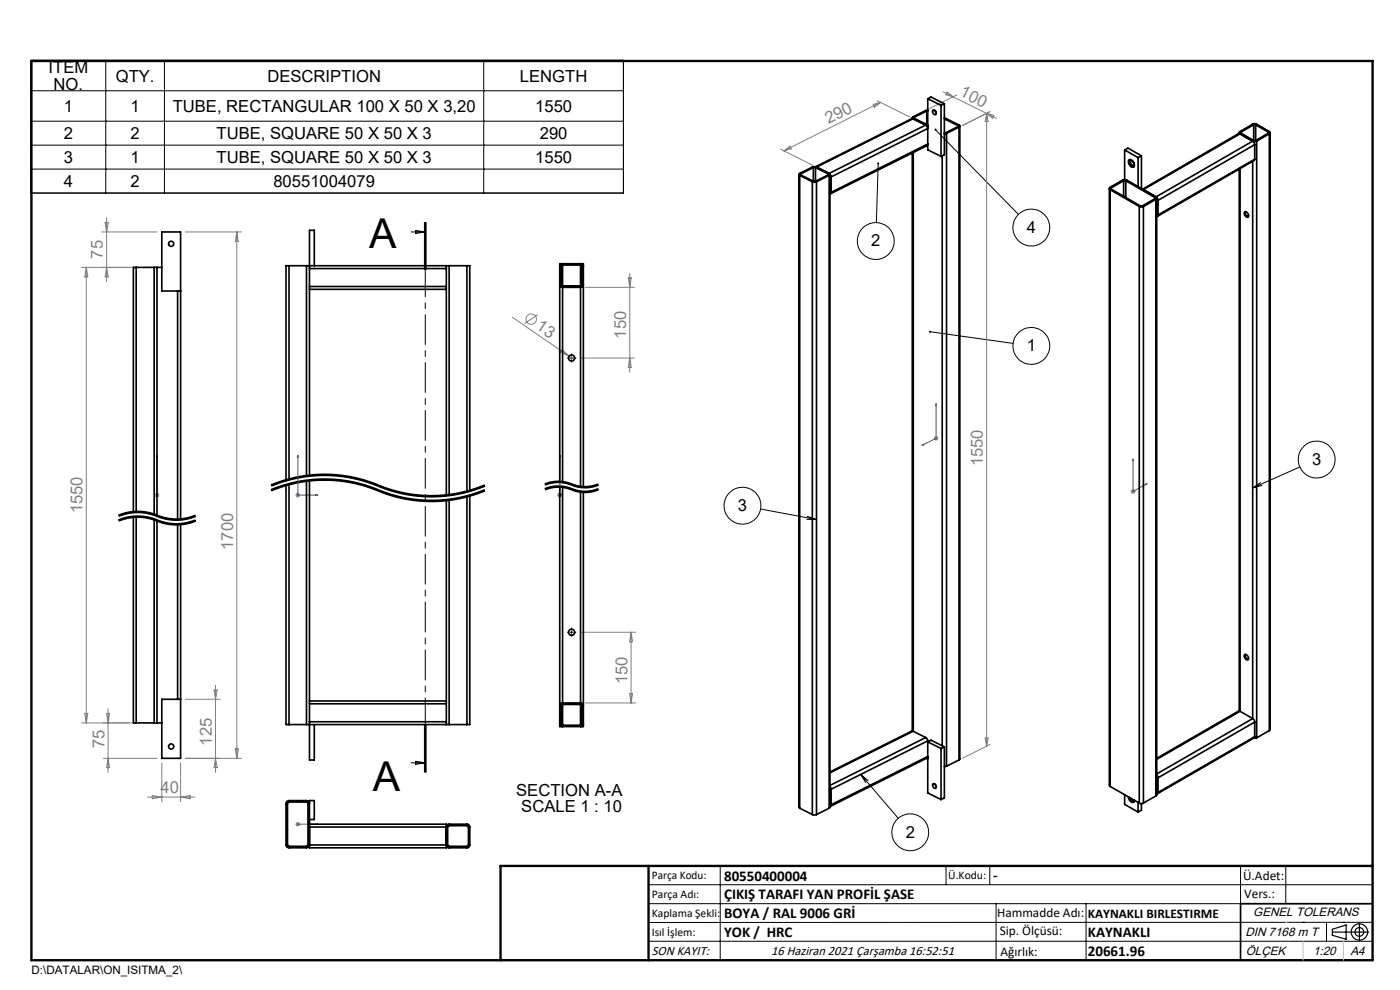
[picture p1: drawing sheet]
<svg xmlns="http://www.w3.org/2000/svg" width="297mm" height="210mm" viewBox="0 0 297 210" stroke-linecap="round" stroke-linejoin="round" font-family="sans-serif">
<g fill="none" stroke="#808080" stroke-width=".21">
<path d="M200.1 19.5l2.1 1M200.9 19.5l1.3 1-1.6-.4zM165.6 31.6l6.9 3.5M166.3 32l1.3-1 .3 .6zM185.2 22.1l1.6-.4-1.3 1zM186.1 21.4l6.9 3.4M186.8 21.7l-20.5 10.3M202.2 20.5l7.1 3.6M202.9 20.2l-5.8 2.9M209.3 24.1l2.1 1M209.3 24.1l1.5 .4-.3 .5zM209.3 24.1v134.2"/>
<path d="M209.3 24.1l.3 1.7h-.6zM210 23.7l-5.8 2.9M17.3 56.7h10.6M18.3 56.7l.3 2h-.6zM18.3 56.7v96.6M21.6 49.2h11.7M22.3 47.2h.7l-.4 2zM22.6 46.2v13.5M22.6 56.7l.4 2h-.7zM39.3 49.2h11.9M50.2 49.2v111.7M50.2 49.2l.4 2h-.7z"/>
<path d="M133.3 58.9h.6l-.3 2.1zM133.6 58v20.9M108.7 67.3l12 8.3M114.1 66.7l-2.8 1.9M119.3 74.2l1.4 1.4-1.8-.9zM120.7 75.6l1.1 .7M123.2 75.9h11.4M124.1 61h10.5M133.6 75.9l.3 2.1h-.6zM198.1 93h1M198.2 92.6l.7 .7M198.6 92.5v1"/>
<path d="M198.9 92.6l-.7 .7M32.8 105h1M32.9 104.7l.8 .7M33.3 104.5v1M33.7 104.7l-.8 .7M62.7 105h1M62.8 104.7l.7 .7M63.2 104.5v1M63.5 104.7l-.7 .7M118.3 105h.9M118.4 104.7l.7 .7M118.7 104.5v1"/>
<path d="M119.1 104.7l-.7 .7M239.9 104.3h1M240 103.9l.7 .7M240.4 103.8v1M240.7 103.9l-.7 .7M123.2 134.1h11.7M133.9 134.1v15M133.9 134.1l.3 2h-.6zM17.3 153.3h10.6M18 151.3h.6l-.3 2zM22.6 151.3h.6l-.3 2zM22.9 150.3v13.6"/>
<path d="M39.3 148.3h7.4M45.4 146.4h.7l-.4 1.9zM45.7 145.3v18.6M49.9 158.8h.7l-.4 2.1zM124.1 149.1h10.8M133.6 147.1h.6l-.3 2zM209 156.6h.6l-.3 1.7zM210 157.9l-5.8 3M21.9 160.9h11.4M22.9 160.9l.3 1.9h-.6zM31.3 169.1h10M32.3 168.8l2 .3-2 .3z"/>
<path d="M34.3 161.8v8.3M38.3 161.8v8.3M38.3 169.1l2-.3v.6zM39.3 160.9h11.9M45.7 160.9l.4 1.9h-.7zM62.7 174.8h1M62.8 174.5l.7 .7M63.2 174.3v1M63.5 174.5l-.7 .7"/>
<circle cx="112.7" cy="67.7" r="1.1"/>
</g>
<path d="M121.3 103.8a7.4 7.4 0 0 0-5.7 0M121.3 102.8a7.4 7.4 0 0 0-5.7 0M126.9 103.8a7.4 7.4 0 0 1-5.6 0M126.9 102.8a7.4 7.4 0 0 1-5.6 0" fill="none" stroke="#000" stroke-width=".21" stroke-dasharray="6.3 1.3 1.3 1.3" stroke-dashoffset="2.9" stroke-linecap="butt"/>
<g fill="none" stroke="#000" stroke-width=".21">
<path d="M6.6 12.8h125.7v28.1h-125.7zM6.6 19.3h125.7M22.4 12.8v28.1M34.9 12.8v28.1M102.6 12.8v28.1M6.6 25.7h125.7M6.6 30.8h125.7M6.6 35.9h125.7M186.3 34.7l-.4 12.5M198.4 27.5l17.6 18M87.2 49.2h3M88.2 48.9l2 .3-2 .3z"/>
<path d="M90 47.2v10M90.2 47.2v10M90.4 47.2v10M121 75.9h.5M121.2 75.7v.5M197.3 70.4l17.6 2.4M275.8 99.1l-10.1 4.4M25.2 109.4a11.1 11.1 0 0 1 9 .3 10.6 10.6 0 0 0 7.3-.3M25.2 110.4a11.1 11.1 0 0 1 9 .3 10.6 10.6 0 0 0 7.3-.3M25.5 109.1l-.4 .1M26.5 110.1l-1.3 .5M27 110l-.5 .1"/>
<path d="M27 109l-1.8 .6M27.8 109.5l-2.7 .7M27.8 108.5l-2.3 .6M27.9 109.9l-.9 .1M27.9 108.9l-.9 .1M28.3 109.5h-.5M28.3 108.5h-.5M28.3 109.5h1.9l2.3 .4a11.7 11.7 0 0 0 4.9 1.1M28.3 108.5h2.4l2.2 .6M30.1 109.8l1.9 .3M30.1 108.8l1.9 .3M30.2 109.8l-2.3 .1"/>
<path d="M30.2 108.8l-2.3 .1M32 110.1l1.3 .5M32 109.1l2.6 .9 2.3 .4M33 109.1a10.8 10.8 0 0 0 4.4 .9M33.3 110.6l.2 .1zM33.5 110.7l1.6 .4 1.8 .3M36.9 111.4h.5M36.9 110.4h.5M37.9 110.4h-.5M40.2 111l-2.8 .4M40.2 110l-2.3 .4M41.1 109.7l-.9 .3"/>
<path d="M41.1 110.7l-.9 .3M41.4 109.2a10.5 10.5 0 0 1-4 .8M41.4 110.2a10.4 10.4 0 0 1-4 .8M41.6 110.6l-.5 .1M41.6 109.6l-.5 .1M57.5 104a30 30 0 0 1 24.1 .6 29.5 29.5 0 0 0 21.3-.6M57.5 103a30 30 0 0 1 24.1 .6 29.5 29.5 0 0 0 21.3-.6M59.6 103l-2.2 .8M59.6 102l-2.2 .8M60.4 102.8l-.8 .2M60.4 101.8l-.8 .2M60.5 103.1l-2.9 1.1"/>
<path d="M60.5 102.1l-2.9 1.1M62 102.7a29.4 29.4 0 0 1 16.7 .9M62 101.7a29.4 29.4 0 0 1 16.7 .9M62 102.7l-1.5 .4M62 101.7l-1.5 .4M65 101.8l-4.6 1M68.1 101.6l-3.1 .2M68.1 100.6l-3.9 .3-3.8 .9M68.1 100.6a31 31 0 0 1 13.6 2.8l4.5 1.2M68.1 101.6l4.6 .2M72.7 101.8a36.9 36.9 0 0 1 9.7 2.8l3.8 1M78.7 103.6l1.4 .6"/>
<path d="M78.7 102.6l3.6 1.4 2.3 .6M80.1 104.2l.4 .1zM80.5 104.3l4.1 1.3M84.6 105.6l1.5 .3M84.6 104.6l2.3 .5 2.7 .3h2.7l2.3-.1M86.1 105.9l3.9 .5 4.6-.1M97 105.9l-2.4 .4M98.5 104.6l-3.9 .7M102.8 103.8a29.3 29.3 0 0 1-16.6 1.8M102.8 102.8a29.3 29.3 0 0 1-16.6 1.8M102.9 104.2l-2.9 1-3 .7M102.9 103.2l-4.4 1.4"/>
<path d="M115.6 103.8a7.8 7.8 0 0 1 6.4 .2 7.4 7.4 0 0 0 4.9-.2M115.6 102.8a7.8 7.8 0 0 1 6.4 .2l2.3 .3 1.2-.1 1.4-.4M116 103.8l-.3 .1M116 102.8l-.3 .1M116.3 103.3l-.8 .3M116.3 102.3l-.8 .3M117.4 103.1l-1.1 .2M117.4 102.1l-1.1 .2M117.4 103.1l1.2-.1 1.6 .2M117.4 102.1l1.2-.1 1.6 .2M118.2 103.4l1.5 .1 1.5 .4M118.2 102.4l1.9 .2 1.8 .6"/>
<path d="M118.2 103.4l-2.2 .4M118.2 102.4l-2.2 .4M120.2 103.2l1.5 .5M120.2 102.2l1.5 .5M121.2 103.9l.2 .1zM121.4 104l.5 .2M121.7 103.7l2.2 .5M121.7 102.7l2.2 .5M122 104.2l1.1 .3M122 103.2l1.1 .3M125.9 104.3l-1.6 .2h-1.2M125.9 103.3l-1.6 .2h-1.2"/>
<path d="M126.9 103.6l-1.5 .4-1.5 .2M126.9 102.6l-1.5 .4-1.5 .2M127 103.9l-1.1 .4M127 102.9l-1.1 .4M161.4 108l11.8 2.2M171.2 110.2h2M171.3 109.5l1.9 .7M267.4 102.4l-1.7 1.1M267.7 103l-2 .5M121 134.1h.5M121.2 133.9v.5M90 153.8v10"/>
<path d="M90.2 153.8v10M90.4 153.8v10zM87.2 161.8h3M88.2 161.5l2 .3-2 .3zM182.6 164.3l8 9.3M182.6 164.3l1.6 1.3M182.6 164.3l1.1 1.7M137.6 187.7h153.6M137.6 191.7h153.6M137.6 199.7h153.6M152.8 183.7v20M200.7 183.7v4"/>
<path d="M210 183.7v4M211.3 191.7v12M230.4 191.7v12M263.2 183.7v20M272.8 183.7v8M276.4 195.6h.1M281.4 195.6v4.1M285 195.6h.1M291.2 195.6l-153.6 .1"/>
<circle cx="185.8" cy="51.1" r="3.9"/>
<circle cx="218.8" cy="48.3" r="3.9"/>
<circle cx="218.8" cy="73.4" r="3.9"/>
<circle cx="279.3" cy="97.5" r="3.9"/>
<circle cx="157.5" cy="107.3" r="3.9"/>
<circle cx="193.1" cy="176.5" r="3.9"/>
</g>
<path d="M80.2 104a29.5 29.5 0 0 0-22.7 0M80.2 103a29.5 29.5 0 0 0-22.7 0M102.9 104a29.5 29.5 0 0 1-22.7 0M102.9 103a29.5 29.5 0 0 1-22.7 0" fill="none" stroke="#000" stroke-width=".21" stroke-dasharray="6.3 1.3 1.3 1.3" stroke-dashoffset="1.7" stroke-linecap="butt"/>
<path d="M33.3 110.4a10.6 10.6 0 0 0-8.1 0M33.3 109.4a10.6 10.6 0 0 0-8.1 0M41.5 110.4a10.6 10.6 0 0 1-8.2 0M41.5 109.4a10.6 10.6 0 0 1-8.2 0" fill="none" stroke="#000" stroke-width=".21" stroke-dasharray="6.3 1.3 1.3 1.3" stroke-dashoffset="4.1" stroke-linecap="butt"/>
<g fill="none" stroke="#000" stroke-width=".25">
<path d="M282.6 197.7h7.8M282.6 197.1l3-.9v3l-3-.8zM288.4 195.8v3.8M106.2 203.7h185"/>
<circle cx="288.4" cy="197.7" r="1.74"/>
<circle cx="288.4" cy="197.7" r=".93"/>
</g>
<g fill="none" stroke="#00f" stroke-width=".21">
<path d="M33.3 96.5v.5v-.5M33.3 96.5v8.5M63.2 96.5l.1 .5h-.2zM63.2 96.5v8.5h4.2M118.7 96.5v.5v-.5M118.7 96.5v8.5M195.6 94.5l.3-.2v.1zM198.6 85.6v.4h-.1zM198.6 85.6v7.4l-3 1.5M240.4 97.4l.1 .3h-.2zM240.4 97.4v6.9l2.9-1.8M33.3 104.9v.2z"/>
<path d="M33.3 105h.1M67 104.9l.4 .1-.4 .1zM118.7 104.9v.2zM118.7 105h.1M243.1 102.6l.2-.1-.2 .3zM63.1 174.8h.2zM63.2 174.8h.1M63.2 174.8h4.2M67.4 174.8h-.4h.4"/>
</g>
<path d="M120.8 75.9h-.4M121.3 75.4v-.4M121.3 76.4v.4M121.8 75.9h.4M120.8 134.1h-.4M121.3 133.6v-.4M121.3 134.6v.4M121.8 134.1h.4" fill="none" stroke="#000" stroke-width=".21" stroke-dasharray="15.2 1.3 1.3 1.3"/>
<path d="M90.2 47.2v116.6" fill="none" stroke="#000" stroke-width=".21" stroke-dasharray="6.3 1.3 1.3 1.3" stroke-dashoffset=".8"/>
<path d="M291.2 191.7h-28v12" fill="none" stroke="#000" stroke-width=".35"/>
<path d="M6.7 12.9h284.5v190.8h-284.5zM137.6 183.7v20M291.2 183.7h-185v20" fill="none" stroke="#000" stroke-width=".5"/>
<path d="M276.4 199.7v4M285 199.7v4" fill="none" stroke="#c0c0c0" stroke-width=".21"/>
<path d="M272.8 195.6h.1" fill="none" stroke="#c0c0c0" stroke-width=".25"/>
<path d="M197.1 70.2l.2 .2-.2-.1a.22 .22 0 0 0 .3 .3 .22 .22 0 0 0 .1-.4 .22 .22 0 0 0-.4 0zM198.3 27.3a.22 .22 0 0 0 0 .4 .22 .22 0 0 0 .3-.2 .22 .22 0 0 0-.2-.2v.2zM186.1 34.5a.22 .22 0 0 0 .1 .4 .22 .22 0 0 0 .3-.2 .22 .22 0 0 0-.2-.2v.2v-.2z" fill="#000"/>
<g fill="#00f">
<path d="M195.6 94.5l.3-.1v-.1zM198.6 85.6l-.1 .4h.1z"/>
<path d="M67 104.9l.4 .1-.4 .1zM63.2 96.5l.1 .5h-.2zM243.1 102.6l.2-.1-.2 .3zM240.4 97.4l.1 .3h-.2zM67 174.8h.4zM63.1 174.8h.2z"/>
<path d="M118.7 104.9v.2zM118.7 96.5v.5zM118.7 104.9v.2zM118.7 96.5v.5z"/>
<path d="M33.3 104.9v.2zM33.3 96.5v.5z"/>
</g>
<g fill="none" stroke="#000" stroke-width=".35">
<path d="M169.5 37v134.2l.2 .2M169.7 37.2l2.6 1.4M169.7 37.2v134.2M169.9 36.9v.2M169.9 37.1l2.6 1.3M172.3 38.6h.9M172.3 38.6v134.2M172.5 38.4h.5M172.5 35.6h.5M172.5 35.6l-2.6 1.3M172.5 35.6v2.8M173 35.6l2.7 1.3"/>
<path d="M173 35.6v2.8M173.2 35.4h-.9l-2.6 1.4a.22 .22 0 0 0-.2 .2 .22 .22 0 0 0 .2 .2M173.2 35.4l2.7 1.4M173.2 38.6v134.2M175.7 36.9v.2M175.7 37.1l-2.7 1.3M175.9 36.8l.4 .7M175.9 36.8a.22 .22 0 0 1 .2 .2 .22 .22 0 0 1-.2 .2M175.9 37.2l-2.7 1.4M175.9 37.2v134.2M176.1 37.2v3.6M176.1 37v134.2l-.2 .2"/>
<path d="M176.1 37.6h.1M176.1 38.1h.1M176.3 37.5v3.3M193.5 25v.1M193.5 32.4v122.6M193.7 25.2l-.2-.1-20.5 10.3M193.7 25.2l-20.5 10.2M193.7 25.2l2.7 1.3M193.7 32.3v122.8M194 24.9v.2M194 25.1l2.8 1.4M196.4 26.5l.2 .2 .2 .6-20.5 10.2"/>
<path d="M196.4 26.5l-20.5 10.3M196.6 23.6l-2.6 1.3M196.6 23.6v2.8M196.8 23.3l-3.1 1.5a.23 .23 0 0 0-.2 .2 .23 .23 0 0 0 .2 .2l3.1 1.5M196.8 23.5l-.2 .1M196.8 20.9v10.9l2.8 1.4M196.8 20.9l2.8 1.5M196.8 20.9l.7-.3 2.8 1.4M197.9 23.3a.54 .54 0 0 1 .7 .4 .54 .54 0 0 1-.3 .6 .71 .71 0 0 1-.4-1zM198.4 23.5l.2 .4M199.6 22.4v10.8M199.9 33.1v125.1"/>
<path d="M200.3 25l3.1 1.5a.24 .24 0 0 1 .2 .2 .24 .24 0 0 1-.2 .3M200.3 25.2l2.9 1.4M200.3 22v10.8l-.7 .4M200.3 22l-.7 .4M200.8 28.3l-.5 .1M200.8 28.3v134.2M203.2 26.9l-2.9 1.3M203.2 26.6v.3M203.4 27l-2.6 1.3M203.4 27v134.2M203.6 26.7v134.3l-.2 .2M235.3 40v126.6l.2 .2"/>
<path d="M235.7 39.9v.2M238.4 38.3h.4M238.4 38.3l-2.7 1.6M238.4 38.3v3.3M238.6 31.8l.7-.4 2.8 1.6M238.6 31.8l2.8 1.6M238.6 31.8v6.3M238.8 38.3l6.2 3.6M238.8 38.3v3.6M239.5 33.9a.99 .99 0 0 1 1 .5 .99 .99 0 0 1 0 1 1.03 1.03 0 0 1-1-1.5zM239.6 33.9a1.11 1.11 0 0 0 1 1.5M240.4 34.3l.1 .2"/>
<path d="M240.4 34.3a.35 .35 0 0 0-.5-.1 .35 .35 0 0 0 0 .5 .35 .35 0 0 0 .5 .4 .35 .35 0 0 0 .1-.6M241.4 33.4v6.2M242.1 33l-.7 .4M242.1 33v7M262.9 28.1v.2M262.9 35.9v114.9M263.1 28.4h-.4l-20.3 11.7M263.1 28.4a.26 .26 0 0 1-.2-.3 .26 .26 0 0 1 .2-.2l3-1.7 .5 .1 2.7 1.6a.26 .26 0 0 1 .2 .2 .26 .26 0 0 1-.2 .3M263.1 28.4l-20.5 11.8M263.1 28.4l2.6 1.5M263.1 35.8v115.1M263.3 28v.2"/>
<path d="M263.3 28.2l2.7 1.6M265.7 29.9l.4 .4 .1 .4M265.7 29.9h.9M265.7 29.9l-20.4 11.9M265.7 34.2v118.2M266 26.5h.4M266 29.8h.4M266 26.5l-2.7 1.5M266 26.5v3.3M266.2 33.8l-.1 .2-20.6 11.9M266.2 30.7l-20.5 11.8M266.2 33.8l-20.5 11.8"/>
<path d="M266.2 30.7v3.1M266.4 26.5l2.7 1.5M266.4 26.5v3.3M266.6 29.9v126.6M269.1 28v.2M269.1 28.2l-2.7 1.6M269.3 28.4l-2.7 1.5M269.3 28.4v126.6M269.5 28.1v126.7l-.2 .2M28.9 56.7h-.6v51.9M28.9 56.7h3.8M28.9 56.7v51.9"/>
<path d="M32.7 56.7h.6M32.7 56.7v52.5M33.3 56.7h1M33.3 56.7v52.7M61.3 56.4h-.6v45.5M61.3 56.4v45.3M61.3 56.4h3.7M65 56.4h.7M65 56.4v44.6M65.7 56.4v.6M65.7 56.4h29M65.7 56.4v-7.5h1v7.5"/>
<path d="M65.7 57v3.8M65.7 57h29M94.7 56.4v.6M94.7 56.4h.6M94.7 57v3.8M95.3 56.4h3.8M95.3 56.4v48.6M99.1 56.4h.6v47.7M99.1 56.4v47.9M119.3 56.2l-.2 .2v4.1l.2 .1M119.3 55.9a.6 .6 0 0 0-.6 .6M119.3 55.9h-.6v46.3"/>
<path d="M119.3 56.2h3.9M119.3 55.9h3.9M119.3 56.2v4.4M123.2 55.9a.6 .6 0 0 1 .6 .6M123.2 56.2l.2 .2v4.1l-.2 .1M123.2 55.9h.6v47.5M123.2 56.2v4.4M176.1 40.7v.1M176.3 40.8l-.2 .4M176.3 40.8l20.5-10.3-.1 .4-20.6 10.2M235.5 40.2a.29 .29 0 0 1-.2-.2 .29 .29 0 0 1 .2-.3l2.7-1.5 .5-.1 6.6 3.7M235.5 40.2l6.2 3.6"/>
<path d="M235.5 40.2v126.6M235.7 40.1l6.4 3.6 2.9-1.6M241.7 43.8h.9M241.7 43.8v126.5M242.6 43.8v126.5M245 41.9v.2M245.2 41.8a.29 .29 0 0 1 .2 .2 .29 .29 0 0 1-.2 .3M245.2 42.3l-2.6 1.5M245.2 42.3v126.5M245.3 41.8l.4 .7M245.4 42v126.7l-.2 .1M245.4 42.2l.1 .2"/>
<path d="M245.5 45.5l-.1 .1M245.5 42.4v3.1M245.5 45.5h-.1M245.5 42.4h-.1M245.7 45.6l-.1 .3h-.2M245.7 42.5v3.1M264 45a.68 .68 0 0 1 .7 .3 .68 .68 0 0 1 0 .8 .79 .79 0 0 1-.7-1.1zM264.2 44.9a.89 .89 0 0 0 .6 1.1M37.7 61.7v48.5M38.3 61.7h-4v-12.5h4v61M65.7 60.8v.6M65.7 61.4v39.5"/>
<path d="M65.7 60.8h29M65.7 61.4h29M94.7 60.8v.6M94.7 61.4v43.7M118.7 60.4a.6 .6 0 0 0 .6 .6M119.3 61h3.9M119.3 60.6h3.9M119.3 61v41.3M123.2 61v42.3M123.8 60.4a.6 .6 0 0 1-.6 .6M28.3 109.6v43.7h.6M28.9 109.6v43.7"/>
<path d="M32.7 110.2v43.1M33.3 110.4v42.9M37.7 111.2v37.1M38.3 111.2v49.7h-4v-12.6h4M60.7 102.9v50.8h.6M61.3 102.7v51M65 102v51.7M65.7 101.9v46.8M94.7 106.1v42.6M95.3 106v47.7M99.1 105.3v48.4M99.7 105.1v48.6h-.6"/>
<path d="M118.7 103.2v50.9h.6M119.3 103.3v45.8M123.2 104.3v44.8M123.8 104.3v49.8h-.6M264 138.9a.68 .68 0 0 1 .7 .3 .68 .68 0 0 1 0 .8 .82 .82 0 0 1-.7-1.1zM264.2 138.8a.89 .89 0 0 0 .6 1.1M28.9 153.3h3.8M32.7 153.3h.6M33.3 153.3h1M61.3 153.7h3.7M65 153.7h.7M65.7 148.7v.6"/>
<path d="M65.7 153.1v.6M65.7 149.3v3.8M65.7 153.7v7.5h1v-7.5M65.7 153.7h29M65.7 149.3h29M65.7 148.7h29M65.7 153.1h29M94.7 153.7h.6M94.7 148.7v.6M94.7 153.1v.6M94.7 149.3v3.8M95.3 153.7h3.8"/>
<path d="M118.7 153.5a.6 .6 0 0 0 .6 .6M119.3 149.1a.6 .6 0 0 0-.6 .6M119.3 149.4l-.2 .2v4l.2 .2M119.3 149.4v4.4M119.3 154.1h3.9M119.3 149.1h3.9M119.3 153.8h3.9M119.3 149.4h3.9M123.2 149.1a.6 .6 0 0 1 .6 .6M123.2 149.4l.2 .2v4l-.2 .2M123.2 149.4v4.4M123.8 153.5a.6 .6 0 0 1-.6 .6"/>
<path d="M193.7 155.1h-.3l-17.3 8.7M193.7 155.1l2.7 1.3M193.7 155.1l-17.6 8.8M196.4 156.4l.4 .8M196.4 156.4l-20.3 10.2M196.8 157.2l-20.5 10.2M196.8 157.2v11l2.8 1.4M199.6 158.8v10.8M200.3 158.4l-2.8-1.4-.7 .4 2.8 1.4M200.3 158.4v10.9l-.7 .3M200.3 158.4l-.7 .4M263.1 150.9l-.4-.1-17.3 10.1"/>
<path d="M263.1 150.9l2.6 1.5M263.1 150.9l-17.7 10.2M265.7 152.4l.4 .3 .1 .5M265.7 152.4l-20.3 11.8M266.2 156.3l-.1 .2-20.6 11.9M266.2 153.2v3.1M266.2 153.2l-20.5 11.8M266.2 156.3l-20.5 11.8M266.6 156.5l-.6 .1M269.3 155l-2.7 1.5M61 170.3l.3-.2h3.7l.3 .2v9l-.2 .2h-3.9l-.2-.1zM65.7 170.5a.66 .66 0 0 0-.7-.7h-3.7a.66 .66 0 0 0-.6 .7v8.7a.6 .6 0 0 0 .6 .6h3.7a.6 .6 0 0 0 .7-.6"/>
<path d="M65.7 174.8h29v.6M65.7 179.2v.6h29v-.6M65.7 173.8h1v-4h-1v9.4M65.7 175.4h29M65.7 179.2h29M94.7 175.4a.6 .6 0 0 1 .6-.6h3.8a.6 .6 0 0 1 .6 .6v3.8a.6 .6 0 0 1-.6 .6h-3.8a.6 .6 0 0 1-.6-.6M94.7 175.4v3.8M95 175.3l4.2-.2 .2 .3-.1 4h-4.3zM169.7 171.4l2.6 1.4M172.3 172.8h.9M175.9 171.4l-2.7 1.4M176.1 166.8l.2 .6"/>
<path d="M176.1 167.1v3.6M176.1 170.7h.1M176.1 168h.1M176.1 167.5h.1M176.3 170.7l-.2 .4M176.3 170.7l20.5-10.2-.1 .3-20.6 10.3M176.3 167.4v3.3M196.5 160.9l.3 .1M197.9 166.3a.54 .54 0 0 1 .7 .3 .54 .54 0 0 1-.3 .6 .73 .73 0 0 1-.4-.9zM198.4 166.4l.2 .4M200.8 162.5l-.5 .1M203.4 161.2l-2.6 1.3"/>
<path d="M235.5 166.8l6.2 3.5M238.6 168.6v2l2.8 1.7M239.4 169v.1a.84 .84 0 0 0 .3 .8 .84 .84 0 0 0 .9 .1l.1-.2M239.6 169.1v.2a.96 .96 0 0 0 1 .8M239.9 169.3a.46 .46 0 0 0 .6 .4M241.4 170.2v2.1M241.7 170.3l.4 .2 .5-.2M242.1 170.5v1.4l-.7 .4M245.2 168.8l-2.6 1.5M245.4 164.4l.3 .6M245.4 164.7l.1 .2M245.5 168l-.1 .1"/>
<path d="M245.5 164.9v3.1M245.5 168h-.1M245.5 164.9h-.1M245.7 168.1l-.1 .2-.2 .1M245.7 165v3.1"/>
<circle cx="36.3" cy="51.7" r=".55"/>
<circle cx="121.2" cy="75.9" r=".65"/>
<circle cx="121.2" cy="134.1" r=".65"/>
<circle cx="36.3" cy="158.4" r=".55"/>
</g>
<path d="M119.1 56.8l-.4 .3M119.9 55.9l-.3 .3M122.4 153.8l-.3 .3M123.8 152.4l-.4 .3" fill="none" stroke="#000" stroke-width=".21"/>
<g font-size="8.7">
<text x="78.3" y="52.6">A</text>
<text x="79.1" y="167.7">A</text>
</g>
<g font-size="3.5">
<text x="10.3" y="15.6">ITEM</text>
<text x="24.6" y="17.3">QTY.</text>
<text x="56.7" y="17.3">DESCRIPTION</text>
<text x="110.3" y="17.3">LENGTH</text>
<text x="11.4" y="19.1">NO.</text>
<text x="13.5" y="23.8">1</text>
<text x="27.7" y="23.8">1</text>
<text x="36.6" y="23.8">TUBE, RECTANGULAR 100 X 50 X 3,20</text>
<text x="113.5" y="23.8">1550</text>
<text x="13.5" y="29.5">2</text>
<text x="27.7" y="29.5">2</text>
<text x="45.9" y="29.5">TUBE, SQUARE 50 X 50 X 3</text>
<text x="114.5" y="29.5">290</text>
<text x="13.5" y="34.6">3</text>
<text x="27.7" y="34.6">1</text>
<text x="45.9" y="34.6">TUBE, SQUARE 50 X 50 X 3</text>
<text x="113.5" y="34.6">1550</text>
<text x="13.5" y="39.7">4</text>
<text x="27.7" y="39.7">2</text>
<text x="58" y="39.7">80551004079</text>
<text x="184.8" y="52.3">2</text>
<text x="217.8" y="49.4">4</text>
<text x="217.8" y="74.5">1</text>
<text x="278.4" y="98.6">3</text>
<text x="156.5" y="108.4">3</text>
<text x="109.5" y="168.8">SECTION A-A</text>
<text x="110.6" y="172.3">SCALE 1 : 10</text>
<text x="192.1" y="177.7">2</text>
</g>
<g font-size="3.5" fill="#808080">
<text x="203.4" y="20.2" transform="rotate(27 203.4 20.2)">100</text>
<text x="175.8" y="26.4" transform="rotate(-27 175.8 26.4)">290</text>
<text x="21.9" y="54.8" transform="rotate(-90 21.9 54.8)">75</text>
<text x="113.5" y="69.7" transform="rotate(35 113.5 69.7)">13</text>
<text x="132.8" y="71.8" transform="rotate(-90 132.8 71.8)">150</text>
<text x="208.5" y="98.9" transform="rotate(-90 208.5 98.9)">1550</text>
<text x="17.5" y="108.9" transform="rotate(-90 17.5 108.9)">1550</text>
<text x="49.5" y="116.6" transform="rotate(-90 49.5 116.6)">1700</text>
<text x="133.1" y="145.1" transform="rotate(-90 133.1 145.1)">150</text>
<text x="22.2" y="158.8" transform="rotate(-90 22.2 158.8)">75</text>
<text x="45" y="158.2" transform="rotate(-90 45 158.2)">125</text>
<text x="34.1" y="168.3">40</text>
</g>
<g font-size="3.2">
<text x="153.6" y="186.8">80550400004</text>
<text x="153.6" y="190.8">ÇIKIŞ TARAFI YAN PROFİL ŞASE</text>
<text x="210.7" y="186.6">-</text>
<text x="153.6" y="194.8">BOYA / RAL 9006 GRİ</text>
<text x="153.6" y="198.8">YOK / HRC</text>
<text x="230.8" y="198.7">KAYNAKLI</text>
<text x="230.8" y="202.8">20661.96</text>
</g>
<g font-size="2.8">
<text x="263.7" y="186.7">Ü.Adet:</text>
<text x="263.9" y="190.5">Vers.:</text>
<text x="211.5" y="194.5">Hammadde Adı:</text>
<text x="230.8" y="194.7">KAYNAKLI BIRLESTIRME</text>
<text x="138.3" y="202.6">SON KAYIT:</text>
<text x="163.6" y="202.6">16 Haziran 2021 Çarşamba 16:52:51</text>
<text x="212.1" y="198.4">Sip. Ölçüsü:</text>
<text x="212.2" y="202.7">Ağırlık:</text>
</g>
<g font-size="2.6">
<text x="265.9" y="194.4">GENEL TOLERANS</text>
<text x="264.2" y="198.5">DIN 7168 m T</text>
<text x="264.3" y="202.6">ÖLÇEK</text>
<text x="278.5" y="202.6">1:20</text>
<text x="286.5" y="202.6">A4</text>
</g>
<g font-size="2.5">
<text x="138.3" y="186.4">Parça Kodu:</text>
<text x="138.3" y="190.5">Parça Adı:</text>
<text x="201.2" y="186.5">Ü.Kodu:</text>
<text x="138.3" y="194.5">Kaplama Şekli:</text>
<text x="138.3" y="198.6">Isıl İşlem:</text>
<text x="6.7" y="206.7">D:\DATALAR\ON_ISITMA_2\</text>
</g>
</svg>
